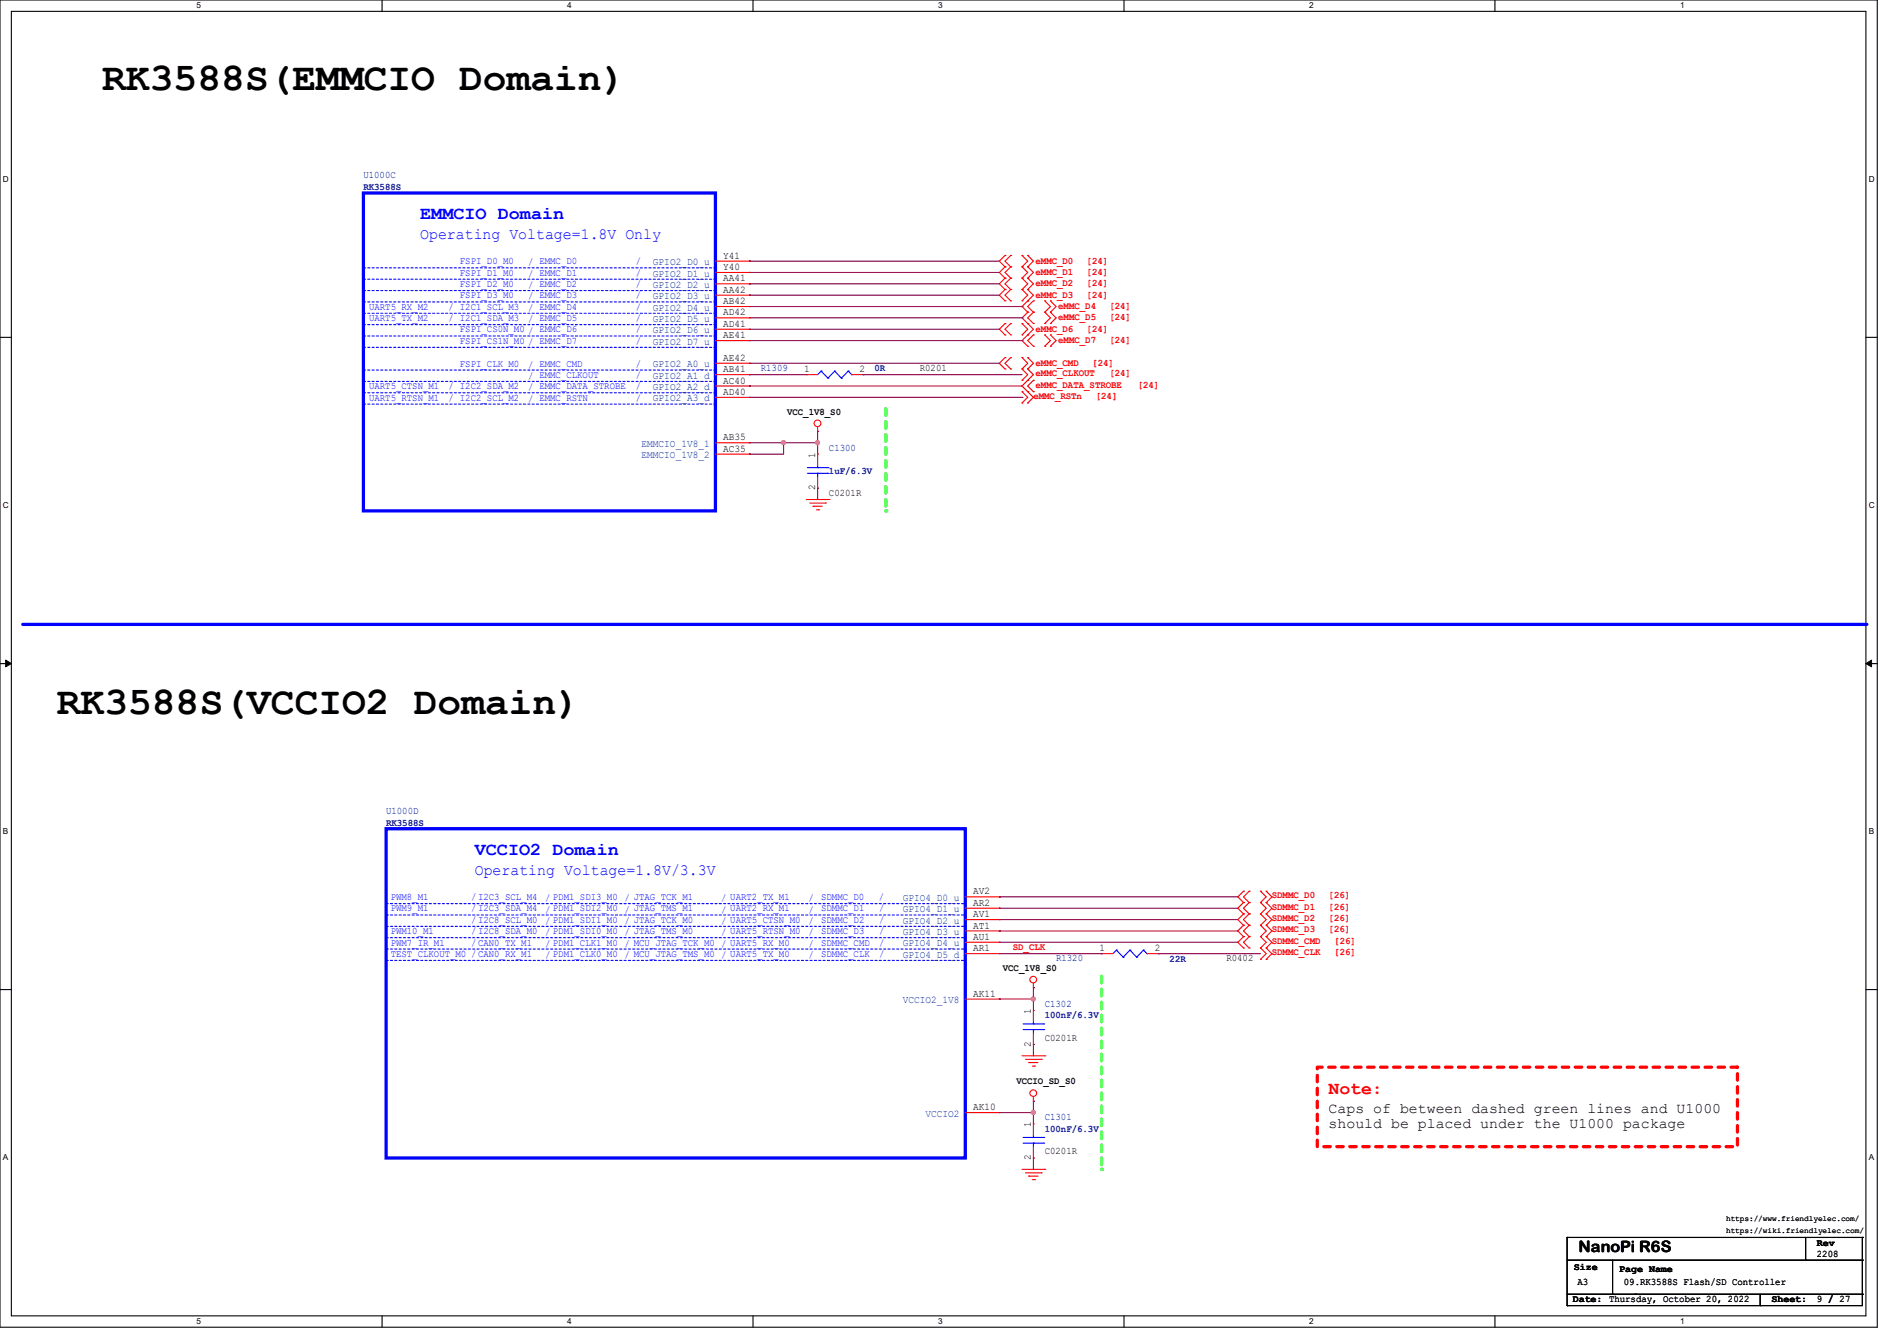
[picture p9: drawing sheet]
<svg xmlns="http://www.w3.org/2000/svg" width="297mm" height="210mm" viewBox="0 0 297 210" stroke-linecap="round" stroke-linejoin="round" font-family="sans-serif">
<path d="M0 0h293.9v207.9h-293.9zM1.8 1.8h290.3v204.3h-290.3z" fill="none" stroke="#000" stroke-width=".17"/>
<g fill="#fff">
<path d="M30.8 .2h.7v1.4h-.7z"/>
<path d="M30.8 206.2h.7v1.4h-.7z"/>
</g>
<path d="M59.8 0v1.8M59.8 206.1v1.8" fill="none" stroke="#000" stroke-width=".17"/>
<g fill="#fff">
<path d="M88.8 .2h.7v1.4h-.7z"/>
<path d="M88.8 206.2h.7v1.4h-.7z"/>
</g>
<path d="M117.9 0v1.8M117.9 206.1v1.8" fill="none" stroke="#000" stroke-width=".17"/>
<g fill="#fff">
<path d="M146.9 .2h.7v1.4h-.7z"/>
<path d="M146.9 206.2h.7v1.4h-.7z"/>
</g>
<path d="M176 0v1.8M176 206.1v1.8" fill="none" stroke="#000" stroke-width=".17"/>
<g fill="#fff">
<path d="M205 .2h.7v1.4h-.7z"/>
<path d="M205 206.2h.7v1.4h-.7z"/>
</g>
<path d="M234.1 0v1.8M234.1 206.1v1.8" fill="none" stroke="#000" stroke-width=".17"/>
<g fill="#fff">
<path d="M263.1 .2h.6v1.4h-.6z"/>
<path d="M263.1 206.2h.6v1.4h-.6z"/>
<path d="M.5 27.3h.9v1.4h-.9z"/>
<path d="M292.6 27.3h.9v1.4h-.9z"/>
<path d="M.5 78.4h.9v1.4h-.9z"/>
<path d="M292.6 78.4h.9v1.4h-.9z"/>
</g>
<path d="M0 52.8h1.8M292.1 52.8h1.8" fill="none" stroke="#000" stroke-width=".17"/>
<g fill="#fff">
<path d="M.5 129.5h.8v1.4h-.8z"/>
<path d="M292.6 129.5h.8v1.4h-.8z"/>
</g>
<path d="M0 103.9h1.8M292.1 103.9h1.8" fill="none" stroke="#000" stroke-width=".17"/>
<path d="M.9 103.4l.9 .5-.9 .5zM292.1 103.9l.9-.5v1z" fill="#000" stroke="#000" stroke-width=".16"/>
<g fill="#fff">
<path d="M.5 180.5h.8v1.4h-.8z"/>
<path d="M292.6 180.5h.8v1.4h-.8z"/>
</g>
<path d="M0 155h1.8M292.1 155h1.8" fill="none" stroke="#000" stroke-width=".17"/>
<path d="M3.6 97.8h288.5" fill="none" stroke="#00f" stroke-width=".51"/>
<circle cx="292.1" cy="97.8" r=".25" fill="#00f"/>
<path d="M206.2 167.1h65.8v12.5h-65.8z" fill="none" stroke="#f00" stroke-width=".51" stroke-dasharray="1 1"/>
<path d="M172.5 152.9v30.2" fill="none" stroke="#0f0" stroke-width=".51" stroke-dasharray="1 1"/>
<circle cx="172.5" cy="183.1" r=".25" fill="#0f0" stroke-dasharray="1 1"/>
<path d="M138.7 64v16" fill="none" stroke="#0f0" stroke-width=".51" stroke-dasharray="1 1"/>
<circle cx="138.7" cy="80" r=".25" fill="#0f0" stroke-dasharray="1 1"/>
<g fill="none" stroke="#f00" stroke-width=".17">
<path d="M112 58.7h5.3M112 56.9h5.3M112 40.9h5.3M112 42.7h5.3M112 44.4h5.3M112 46.2h5.3M112 48h5.3M112 49.8h5.3M112 51.6h5.3M112 53.3h5.3M117.3 58.7h.1M117.3 56.9h.1"/>
<path d="M117.3 40.9h.1M117.3 42.7h.1M117.3 44.4h.1M117.3 46.2h.1M117.3 48h.1M117.3 49.8h.1M117.3 51.6h.1M117.3 53.3h.1M126.2 58.7h.1M126.2 58.7h1.8M133.3 58.7h1.8M135.1 58.7h.1"/>
<path d="M157.4 40h.1M157.4 41.8h.1M157.4 43.6h.1M157.4 45.3h.1M157.4 47.1h.1M157.4 50.7h.1M157.4 52.5h.1M157.4 56h.1M157.4 57.8h.1M157.4 56l-.9 .9 .9 .9M157.4 50.7l-.9 .9 .9 .9M157.4 43.6l-.9 .8 .9 .9"/>
<path d="M157.4 45.3l-.9 .9 .9 .9M157.4 40l-.9 .9 .9 .9M157.4 41.8l-.9 .9 .9 .9M158.2 41.8h.1M158.2 40h.1M158.2 43.6h.1M158.2 45.3h.1M158.2 47.1h.1M158.2 52.5h.1M158.2 50.7h.1M158.2 57.8h.1M158.2 56h.1"/>
<path d="M158.2 56l-.8 .9 .8 .9M158.2 43.6l-.8 .8 .8 .9M158.2 50.7l-.8 .9 .8 .9M158.2 45.3l-.8 .9 .8 .9M158.2 40l-.8 .9 .8 .9M158.2 41.8l-.8 .9 .8 .9M160 59.6h.1M160 57.8h.1M160 41.8h.1M160 40h.1M160 43.6h.1M160 45.3h.1"/>
<path d="M160 47.1h.1M160 52.5h.1M160 50.7h.1M160 56h.1M160 50.7l.9 .9-.9 .9M160 56l.9 .9-.9 .9M160 57.8l.9 .9-.9 .9M160 43.6l.9 .8-.9 .9M160 40l.9 .9-.9 .9M160 45.3l.9 .9-.9 .9M160 41.8l.9 .9-.9 .9M160.9 59.6h.1"/>
<path d="M160.9 47.1h.1M160.9 48.9h.1M160.9 50.7h.1M160.9 52.5h.1M160.9 54.2h.1M160.9 57.8h.1M160.9 41.8h.1M160.9 40h.1M160.9 43.6h.1M160.9 45.3h.1M160.9 56h.1M160.9 57.8l.9 .9-1.8 1.8 1.8 1.7-.9 .9"/>
<path d="M160.9 45.3l.9 .9-1.8 1.8 .9 .9M160.9 48.9l-.9 .9 1.8 1.8-1.8 1.7 .9 .9M160.9 43.6l.9 .8-.9 .9M160.9 56l.9 .9-.9 .9M160.9 40l.9 .9-.9 .9M160.9 41.8l.9 .9-.9 .9M161.8 59.6h.1M161.8 48.9h.1M161.8 47.1h.1M161.8 50.7h.1M161.8 54.2h.1M161.8 52.5h.1"/>
<path d="M161.8 59.6l-.9 .9 .9 .8M161.8 47.1l-.9 .9 .9 .9M161.8 48.9l-.9 .9 .9 .9M161.8 52.5l-.9 .8 .9 .9M163.6 48.9h.1M163.6 47.1h.1M163.6 50.7h.1M163.6 54.2h.1M163.6 52.5h.1M163.6 47.1l.9 .9-.9 .9M163.6 52.5l.9 .8-.9 .9M163.6 48.9l.9 .9-.9 .9"/>
<path d="M164.5 48.9h.1M164.5 47.1h.1M164.5 50.7h.1M164.5 54.2h.1M164.5 52.5h.1M164.5 52.5l.9 .8-.9 .9M164.5 47.1l.9 .9-.9 .9M164.5 48.9l.9 .9-.9 .9M112 62.2h5.3M112 60.5h5.3M112 69.3h5.3M112 71.1h5.3"/>
<path d="M117.3 62.2h.1M117.3 60.5h.1M117.3 69.3h.1M117.3 71.1h.1M126.2 78.2h3.6M126.8 78.8h2.4M127.3 79.3h.1M127.3 79.3h1.4M127.8 79.8h.4M128 67.6h.1M128 71.1h.1M128 76.5h.1"/>
<path d="M128 66.8v.8M128 71.1v1.8M128 74.7v1.8M128.2 79.8h.1M129.2 78.8h.1M129.8 78.2h.1M160 63.1h.1M160 61.3h.1M160 61.3l.9 .9-.9 .9M160.9 61.3h.1M160.9 63.1h.1M161.8 61.3h.1"/>
<path d="M194.7 139.6h.1M194.7 139.6l-.9 .9 .9 .9M195.6 139.6h.1M195.6 139.6l-.9 .9 .9 .9M197.4 139.6h.1M197.4 139.6l.8 .9-.8 .9M198.2 139.6h.1M198.2 139.6l.9 .9-.9 .9M151.1 149.4h5.4M151.1 147.6h5.4M151.1 140.5h5.4M151.1 142.2h5.4"/>
<path d="M151.1 144h5.4M151.1 145.8h5.4M151.1 156.5h5.4M156.5 149.4h.1M156.5 147.6h.1M156.5 140.5h.1M156.5 142.2h.1M156.5 144h.1M156.5 145.8h.1M156.5 156.5h.1M161.8 154.7h.1M161.8 158.2h.1"/>
<path d="M161.8 154v.7M161.8 158.2v1.8M172.5 149.4h.1M172.5 149.4h1.7M179.6 149.4h1.8M181.4 149.4h.1M194.7 141.4h.1M194.7 143.1h.1M194.7 144.9h.1M194.7 146.7h.1M194.7 148.5h.1M194.7 144.9l-.9 .9 .9 .9"/>
<path d="M194.7 141.4l-.9 .8 .9 .9M194.7 146.7l-.9 .9 .9 .9M194.7 143.1l-.9 .9 .9 .9M195.6 141.4h.1M195.6 143.1h.1M195.6 144.9h.1M195.6 146.7h.1M195.6 148.5h.1M195.6 143.1l-.9 .9 .9 .9M195.6 141.4l-.9 .8 .9 .9M195.6 144.9l-.9 .9 .9 .9M195.6 146.7l-.9 .9 .9 .9"/>
<path d="M197.4 141.4h.1M197.4 143.1h.1M197.4 144.9h.1M197.4 146.7h.1M197.4 148.5h.1M197.4 150.2h.1M197.4 143.1l.8 .9-.8 .9M197.4 144.9l.8 .9-.8 .9M197.4 141.4l.8 .8-.8 .9M197.4 146.7l.8 .9-.8 .9M197.4 148.5l.8 .9-.8 .8M198.2 141.4h.1"/>
<path d="M198.2 143.1h.1M198.2 144.9h.1M198.2 146.7h.1M198.2 148.5h.1M198.2 150.2h.1M198.2 144.9l.9 .9-.9 .9M198.2 146.7l.9 .9-.9 .9M198.2 141.4l.9 .8-.9 .9M198.2 148.5l.9 .9-.9 .8M198.2 143.1l.9 .9-.9 .9M151.1 174.2h5.4M156.5 174.2h.1"/>
<path d="M160 165.4h3.6M160.6 165.9h2.4M161.1 166.4h.1M161.1 166.4h1.4M161.6 167h.4M161.8 172.5h.1M161.8 163.6h.1M161.8 176h.1M161.8 161.8v1.8M161.8 171.7v.8M161.8 176v1.8M161.8 179.6v1.8"/>
<path d="M162 167h.1M163 165.9h.1M163.6 165.4h.1M160 183.1h3.6M160.6 183.7h2.4M161.1 184.2h.1M161.1 184.2h1.4M161.6 184.7h.4M161.8 181.4h.1M162 184.7h.1M163 183.7h.1M163.6 183.1h.1"/>
<circle cx="128" cy="66.3" r=".52"/>
<circle cx="161.8" cy="153.4" r=".52"/>
<circle cx="161.8" cy="171.2" r=".52"/>
</g>
<g fill="none" stroke="#000" stroke-width=".17">
<path d="M245.4 193.8h.1M245.4 197.4h46.2M245.4 193.8v10.7M245.4 193.8h46.2M252.5 197.4v5.3M282.7 197.4h.1M282.7 193.8v3.6M291.6 197.4h.1M291.6 193.8h.1M291.6 193.8v10.7h-46.2M245.4 204.5h.1M245.4 202.7h46.2"/>
<path d="M252.5 202.7h.1M256 202.7h.1M275.6 204.5h.1M275.6 202.7v1.8M291.6 202.7h.1"/>
</g>
<g fill="none" stroke="#00f" stroke-width=".17">
<path d="M128.6 58.1h.1M128.6 58.1l-.6 .6M128.6 58.1l1 1.1M129.6 59.2h.1M130.7 58.1h.1M130.7 58.1l-1.1 1.1M130.7 58.1l1 1.1M131.7 59.2h.1M132.8 58.1h.1M132.8 58.1l-1.1 1.1M132.8 58.1l.5 .6M133.3 58.7h.1"/>
<path d="M126.4 74.1h3.2M126.4 73.2h3.2M128 73.2h.1M128 74.1h.1M128 72.9v.3M128 74.1v.6M129.6 74.1h.1M129.6 73.2h.1M174.8 148.8h.1M174.8 148.8l-.6 .6M174.8 148.8l1.1 1.1M175.9 149.9h.1"/>
<path d="M176.9 148.8h.1M176.9 148.8l-1 1.1M176.9 148.8l1.1 1.1M178 149.9h.1M179 148.8h.1M179 148.8l-1 1.1M179 148.8l.6 .6M179.6 149.4h.1M160.2 161.2h3.2M160.2 160.4h3.2M160.2 179h3.2M160.2 178.1h3.2"/>
<path d="M161.8 160.4h.1M161.8 161.2h.1M161.8 178.1h.1M161.8 179h.1M161.8 160v.4M161.8 161.2v.6M161.8 177.8v.3M161.8 179v.6M163.4 161.2h.1M163.4 160.4h.1M163.4 179h.1M163.4 178.1h.1"/>
</g>
<path d="M56.9 30.2h55.1v49.8h-55.1zM60.5 129.8h90.6v51.6h-90.6z" fill="none" stroke="#00f" stroke-width=".51"/>
<g fill="none" stroke="#00f" stroke-width=".17" stroke-dasharray=".3 .3">
<path d="M56.9 42h55.1M56.9 43.7h55.1M56.9 59.7h55.1M56.9 58h55.1M56.9 54.4h55.1M56.9 52.6h55.1M56.9 50.8h55.1M56.9 49.1h55.1M56.9 47.3h55.1M56.9 45.5h55.1M112 42h.1M112 43.7h.1"/>
<path d="M112 59.7h.1M112 58h.1M112 54.4h.1M112 52.6h.1M112 50.8h.1M112 49.1h.1M112 47.3h.1M112 45.5h.1M56.9 61.5h55.1M56.9 63.3h55.1M112 61.5h.1M112 63.3h.1"/>
<path d="M60.5 150.4h90.5M60.5 148.6h90.5M60.5 146.9h90.5M60.5 145.1h90.5M60.5 143.3h90.5M60.5 141.5h90.5M151 150.4h.1M151 148.6h.1M151 146.9h.1M151 145.1h.1M151 143.3h.1M151 141.5h.1"/>
</g>
<g fill="none" stroke="#800040" stroke-width=".17">
<path d="M117.3 40.9h.1M117.3 42.7h.1M117.3 44.4h.1M117.3 46.2h.1M117.3 51.6h.1M117.3 56.9h.1M117.3 58.7h.1M117.3 40.9h39.2M117.3 42.7h39.2M117.3 44.4h39.2M117.3 46.2h39.2M117.3 48h42.7"/>
<path d="M117.3 49.8h42.7M117.3 51.6h39.2M117.3 53.3h42.7M117.3 58.7h8.9M117.3 56.9h39.2M135.1 58.7h.1M135.1 58.7h24.9M160 48h.1M160 49.8h.1M160 53.3h.1M117.3 69.3h.1M117.3 71.1h.1"/>
<path d="M117.3 60.5h.1M117.3 69.3h10.7M117.3 60.5h42.7M117.3 62.2h42.7M122.7 69.3h.1M122.7 69.3v1.8h-5.4M128 76.5h.1M128 69.3h.1M128 67.6h.1M128 67.6v3.5M128 76.5v1.7M160 62.2h.1"/>
<path d="M156.5 156.5h.1M156.5 140.5h.1M156.5 142.2h.1M156.5 144h.1M156.5 145.8h.1M156.5 147.6h.1M156.5 156.5h5.3M156.5 140.5h37.3M156.5 142.2h37.3M156.5 144h37.3M156.5 145.8h37.3M156.5 147.6h37.3"/>
<path d="M156.5 149.4h16M161.8 156.5h.1M161.8 154.7h.1M161.8 154.7v3.5M172.5 149.4h.1M181.4 149.4h.1M181.4 149.4h16M156.5 174.2h.1M156.5 174.2h5.3M161.8 172.5h.1M161.8 174.2h.1M161.8 163.6h.1"/>
<path d="M161.8 163.6v1.8M161.8 172.5v3.5M161.8 181.4h.1M161.8 181.4v1.7"/>
</g>
<g fill="#f0f" stroke="#f0f" stroke-width=".17">
<circle cx="128" cy="69.3" r=".32"/>
<circle cx="122.7" cy="69.3" r=".32"/>
<circle cx="161.8" cy="174.2" r=".32"/>
<circle cx="161.8" cy="156.4" r=".32"/>
</g>
<g font-size="6.2">
<text x="16" y="14.1">RK3588S(EMMCIO Domain)</text>
<text x="8.9" y="111.9">RK3588S(VCCIO2 Domain)</text>
</g>
<g font-size="2.8" fill="#00f">
<text x="65.8" y="34.4">EMMCIO Domain</text>
<text x="74.3" y="133.9">VCCIO2 Domain</text>
</g>
<text font-size="2.8" fill="#f00" x="208" y="171.3">Note:</text>
<g font-size="2.5" fill="#00f">
<text x="65.8" y="37.5">Operating Voltage=1.8V Only</text>
<text x="74.3" y="137.1">Operating Voltage=1.8V/3.3V</text>
</g>
<text font-size="2.5" x="247.1" y="196.1">NanoPi R6S</text>
<g font-size="2.3">
<text x="208" y="174.3">Caps of between dashed green lines and U1000</text>
<text x="208" y="176.6">should be placed under the U1000 package</text>
</g>
<g font-size="1.6" fill="#000080">
<text x="56.9" y="29.7">RK3588S</text>
<text x="56.9" y="27.9">U1000C</text>
<text x="119.1" y="58.1">R1309</text>
<text x="136.9" y="58.2">0R</text>
<text x="129.8" y="70.6">C1300</text>
<text x="129.8" y="74.2">1uF/6.3V</text>
<text x="60.5" y="129.3">RK3588S</text>
<text x="60.5" y="127.5">U1000D</text>
<text x="165.4" y="150.6">R1320</text>
<text x="183.1" y="150.6">22R</text>
<text x="163.6" y="157.7">C1302</text>
<text x="163.6" y="159.5">100nF/6.3V</text>
<text x="163.6" y="175.5">C1301</text>
<text x="163.6" y="177.3">100nF/6.3V</text>
</g>
<g font-size="1.6" fill="#00f">
<text x="72" y="41.4">FSPI_D0_M0</text>
<text x="82.7" y="41.6">/ EMMC_D0</text>
<text x="99.6" y="41.4">/</text>
<text x="72" y="43.2">FSPI_D1_M0</text>
<text x="72" y="45">FSPI_D2_M0</text>
<text x="72" y="46.7">FSPI_D3_M0</text>
<text x="82.7" y="46.9">/ EMMC_D3</text>
<text x="82.7" y="45.1">/ EMMC_D2</text>
<text x="82.7" y="43.3">/ EMMC_D1</text>
<text x="99.6" y="46.7">/</text>
<text x="99.6" y="45">/</text>
<text x="99.6" y="43.2">/</text>
<text x="57.8" y="48.5">UART5_RX_M2</text>
<text x="57.8" y="50.3">UART5_TX_M2</text>
<text x="70.2" y="48.5">/ I2C1_SCL_M3</text>
<text x="70.2" y="50.3">/ I2C1_SDA_M3</text>
<text x="72" y="52.1">FSPI_CS0N_M0 / EMMC_D6</text>
<text x="72" y="53.8">FSPI_CS1N_M0 / EMMC_D7</text>
<text x="82.7" y="50.5">/ EMMC_D5</text>
<text x="82.7" y="48.7">/ EMMC_D4</text>
<text x="99.6" y="53.8">/</text>
<text x="99.6" y="52.1">/</text>
<text x="99.6" y="50.3">/</text>
<text x="99.6" y="48.5">/</text>
<text x="72" y="57.4">FSPI_CLK_M0</text>
<text x="82.7" y="59.4">/ EMMC_CLKOUT</text>
<text x="82.7" y="57.6">/ EMMC_CMD</text>
<text x="99.6" y="59.2">/</text>
<text x="99.6" y="57.4">/</text>
<text x="57.8" y="61">UART5_CTSN_M1</text>
<text x="57.8" y="62.7">UART5_RTSN_M1</text>
<text x="70.2" y="62.7">/ I2C2_SCL_M2</text>
<text x="70.2" y="61">/ I2C2_SDA_M2</text>
<text x="82.7" y="61.1">/ EMMC_DATA_STROBE</text>
<text x="82.7" y="62.9">/ EMMC_RSTN</text>
<text x="99.6" y="61">/</text>
<text x="99.6" y="62.7">/</text>
<text x="61.2" y="141">PWM8_M1</text>
<text x="61.2" y="142.7">PWM9_M1</text>
<text x="73.8" y="142.7">/I2C3_SDA_M4</text>
<text x="73.8" y="141">/I2C3_SCL_M4</text>
<text x="85.3" y="141.1">/ PDM1_SDI3_M0 / JTAG_TCK_M1</text>
<text x="85.3" y="142.9">/ PDM1_SDI2_M0 / JTAG_TMS_M1</text>
<text x="112.9" y="141.1">/ UART2_TX_M1</text>
<text x="112.9" y="142.9">/ UART2_RX_M1</text>
<text x="126.6" y="142.9">/</text>
<text x="126.6" y="141.1">/</text>
<text x="128.6" y="141">SDMMC_D0</text>
<text x="128.6" y="142.7">SDMMC_D1</text>
<text x="137.6" y="141">/</text>
<text x="137.6" y="142.7">/</text>
<text x="61.2" y="146.3">PWM10_M1</text>
<text x="61.2" y="148.1">PWM7_IR_M1</text>
<text x="61.2" y="149.9">TEST_CLKOUT_M0 /CAN0_RX_M1</text>
<text x="73.8" y="146.3">/I2C8_SDA_M0</text>
<text x="73.8" y="148.1">/CAN0_TX_M1</text>
<text x="73.8" y="144.5">/I2C8_SCL_M0</text>
<text x="85.3" y="144.7">/ PDM1_SDI1_M0 / JTAG_TCK_M0</text>
<text x="85.3" y="146.5">/ PDM1_SDI0_M0 / JTAG_TMS_M0</text>
<text x="85.3" y="148.2">/ PDM1_CLK1_M0 / MCU_JTAG_TCK_M0 / UART5_RX_M0</text>
<text x="112.9" y="144.7">/ UART5_CTSN_M0</text>
<text x="112.9" y="146.5">/ UART5_RTSN_M0</text>
<text x="126.6" y="144.7">/</text>
<text x="126.6" y="146.5">/</text>
<text x="126.6" y="148.2">/</text>
<text x="128.6" y="144.5">SDMMC_D2</text>
<text x="128.6" y="146.3">SDMMC_D3</text>
<text x="128.6" y="148.1">SDMMC_CMD</text>
<text x="128.6" y="149.9">SDMMC_CLK</text>
<text x="137.6" y="144.5">/</text>
<text x="137.6" y="146.3">/</text>
<text x="137.6" y="148.1">/</text>
<text x="137.6" y="149.9">/</text>
<text x="85.3" y="150">/ PDM1_CLK0_M0 / MCU_JTAG_TMS_M0 / UART5_TX_M0</text>
<text x="126.6" y="150">/</text>
</g>
<g font-size="1.6" fill="#004080">
<text x="102.2" y="41.5">GPIO2_D0_u</text>
<text x="102.2" y="43.3">GPIO2_D1_u</text>
<text x="102.2" y="45.1">GPIO2_D2_u</text>
<text x="102.2" y="46.9">GPIO2_D3_u</text>
<text x="102.2" y="48.6">GPIO2_D4_u</text>
<text x="102.2" y="50.4">GPIO2_D5_u</text>
<text x="102.2" y="52.2">GPIO2_D6_u</text>
<text x="102.2" y="54">GPIO2_D7_u</text>
<text x="102.2" y="59.3">GPIO2_A1_d</text>
<text x="102.2" y="57.5">GPIO2_A0_u</text>
<text x="102.2" y="62.9">GPIO2_A3_d</text>
<text x="102.2" y="61.1">GPIO2_A2_d</text>
<text x="100.5" y="70">EMMCIO_1V8_1</text>
<text x="100.5" y="71.8">EMMCIO_1V8_2</text>
<text x="141.4" y="141.1">GPIO4_D0_u</text>
<text x="141.4" y="142.9">GPIO4_D1_u</text>
<text x="141.4" y="150">GPIO4_D5_d</text>
<text x="141.4" y="148.2">GPIO4_D4_u</text>
<text x="141.4" y="144.7">GPIO4_D2_u</text>
<text x="141.4" y="146.4">GPIO4_D3_u</text>
<text x="141.4" y="157.1">VCCIO2_1V8</text>
<text x="144.9" y="174.9">VCCIO2</text>
</g>
<g font-size="1.6">
<text x="113.2" y="40.5">Y41</text>
<text x="113.2" y="42.3">Y40</text>
<text x="113.2" y="44.1">AA41</text>
<text x="113.2" y="45.8">AA42</text>
<text x="113.2" y="47.6">AB42</text>
<text x="113.2" y="49.4">AD42</text>
<text x="113.2" y="51.2">AD41</text>
<text x="113.2" y="53">AE41</text>
<text x="113.2" y="58.3">AB41</text>
<text x="113.2" y="56.5">AE42</text>
<text x="125.9" y="58.3">1</text>
<text x="134.6" y="58.3">2</text>
<text x="144" y="58.1">R0201</text>
<text x="113.2" y="61.8">AD40</text>
<text x="113.2" y="60.1">AC40</text>
<text x="123.2" y="64.9">VCC_1V8_S0</text>
<text x="113.2" y="69">AB35</text>
<text x="113.2" y="70.7">AC35</text>
<text x="127.6" y="71.7" transform="rotate(-90 127.6 71.7)">1</text>
<text x="127.6" y="76.8" transform="rotate(-90 127.6 76.8)">2</text>
<text x="129.8" y="77.7">C0201R</text>
<text x="152.4" y="140.1">AV2</text>
<text x="152.4" y="141.9">AR2</text>
<text x="152.4" y="143.6">AV1</text>
<text x="152.4" y="149">AR1</text>
<text x="152.4" y="147.2">AU1</text>
<text x="152.4" y="145.4">AT1</text>
<text x="172.1" y="149">1</text>
<text x="180.8" y="149">2</text>
<text x="157" y="152.1">VCC_1V8_S0</text>
<text x="192" y="150.6">R0402</text>
<text x="152.4" y="156.1">AK11</text>
<text x="161.4" y="158.8" transform="rotate(-90 161.4 158.8)">1</text>
<text x="161.4" y="163.9" transform="rotate(-90 161.4 163.9)">2</text>
<text x="163.6" y="163">C0201R</text>
<text x="152.4" y="173.9">AK10</text>
<text x="159.1" y="169.8">VCCIO_SD_S0</text>
<text x="161.4" y="176.6" transform="rotate(-90 161.4 176.6)">1</text>
<text x="161.4" y="181.7" transform="rotate(-90 161.4 181.7)">2</text>
<text x="163.6" y="180.8">C0201R</text>
<text x="284.5" y="196.8">2208</text>
<text x="284.5" y="195.1">Rev</text>
<text x="246.3" y="204">Date: Thursday, October 20, 2022</text>
<text x="246.4" y="199">Size</text>
<text x="247" y="201.2">A3</text>
<text x="253.5" y="199.2">Page Name</text>
<text x="254.2" y="201.2">09.RK3588S Flash/SD Controller</text>
<text x="277.4" y="204">Sheet:</text>
<text x="284.5" y="203.9">9 / 27</text>
</g>
<g font-size="1.6" fill="#f00">
<text x="162.1" y="41.3">eMMC_D0</text>
<text x="170.1" y="41.3">[24]</text>
<text x="162.1" y="43.1">eMMC_D1</text>
<text x="162.1" y="44.8">eMMC_D2</text>
<text x="162.1" y="46.6">eMMC_D3</text>
<text x="170.1" y="43.1">[24]</text>
<text x="170.1" y="44.8">[24]</text>
<text x="170.1" y="46.6">[24]</text>
<text x="162.1" y="51.9">eMMC_D6</text>
<text x="165.7" y="48.4">eMMC_D4</text>
<text x="165.7" y="50.2">eMMC_D5</text>
<text x="165.7" y="53.7">eMMC_D7</text>
<text x="170.1" y="51.9">[24]</text>
<text x="173.7" y="48.4">[24]</text>
<text x="173.7" y="50.2">[24]</text>
<text x="173.7" y="53.7">[24]</text>
<text x="162.1" y="58.9">eMMC_CLKOUT</text>
<text x="162.1" y="57.3">eMMC_CMD</text>
<text x="171" y="57.3">[24]</text>
<text x="173.7" y="58.9">[24]</text>
<text x="161.8" y="62.4">eMMC_RSTn</text>
<text x="162.1" y="60.8">eMMC_DATA_STROBE</text>
<text x="171.6" y="62.4">[24]</text>
<text x="178.1" y="60.8">[24]</text>
<text x="199.1" y="140.7">SDMMC_D0</text>
<text x="199.1" y="142.4">SDMMC_D1</text>
<text x="208" y="140.7">[26]</text>
<text x="208" y="142.4">[26]</text>
<text x="158.6" y="148.8">SD_CLK</text>
<text x="199.1" y="144.2">SDMMC_D2</text>
<text x="199.1" y="146">SDMMC_D3</text>
<text x="199.1" y="147.8">SDMMC_CMD</text>
<text x="199.1" y="149.6">SDMMC_CLK</text>
<text x="208" y="144.2">[26]</text>
<text x="208" y="146">[26]</text>
<text x="208.9" y="147.8">[26]</text>
<text x="208.9" y="149.6">[26]</text>
</g>
<g font-size="1.3">
<text x="30.8" y="1.3">5</text>
<text x="88.8" y="1.3">4</text>
<text x="146.9" y="1.3">3</text>
<text x="205" y="1.3">2</text>
<text x="263.1" y="1.3">1</text>
<text x=".5" y="28.4">D</text>
<text x="292.6" y="28.4">D</text>
<text x=".5" y="79.5">C</text>
<text x="292.6" y="79.5">C</text>
<text x=".5" y="130.6">B</text>
<text x="292.6" y="130.6">B</text>
<text x=".5" y="181.7">A</text>
<text x="292.6" y="181.7">A</text>
<text x="30.8" y="207.4">5</text>
<text x="88.8" y="207.4">4</text>
<text x="146.9" y="207.4">3</text>
<text x="205" y="207.4">2</text>
<text x="263.1" y="207.4">1</text>
</g>
<g font-size="1.2">
<text x="270.3" y="191.3">https://www.friendlyelec.com/</text>
<text x="270.3" y="193">https://wiki.friendlyelec.com/</text>
</g>
</svg>
